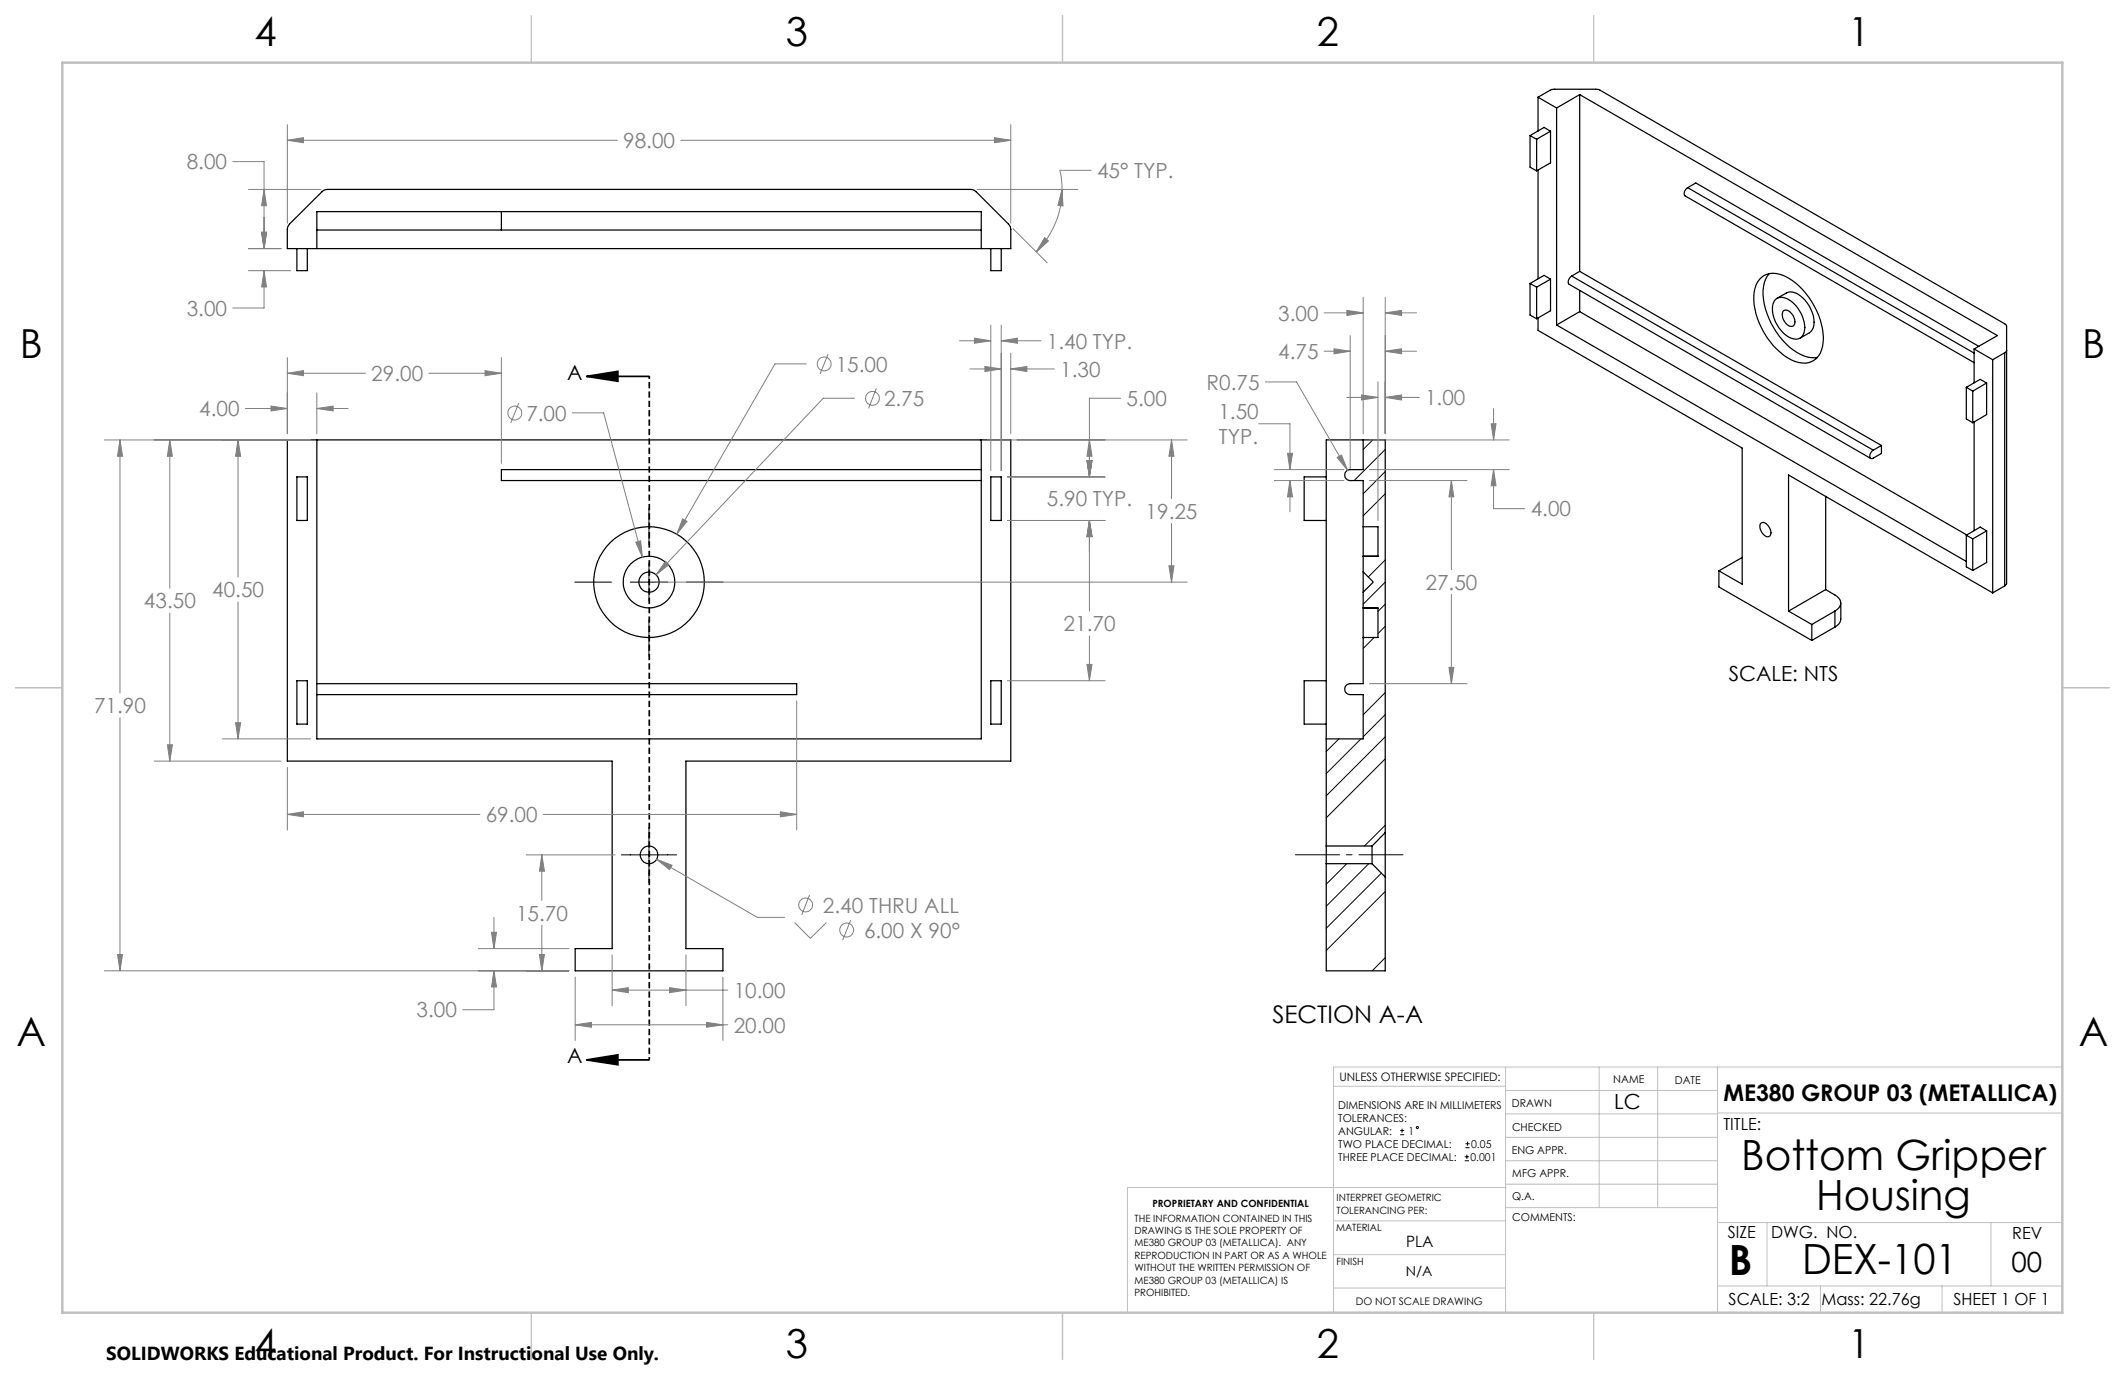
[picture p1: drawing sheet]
<svg xmlns="http://www.w3.org/2000/svg" width="432mm" height="279mm" viewBox="0 0 432 279" stroke-linecap="round" stroke-linejoin="round" font-family="sans-serif">
<g fill="none" stroke="#000" stroke-width=".25">
<path d="M312.5 19.8l2.5-1.5 .6-.2 9.4 .1 82.6 47.8 .1 .3v52.3l-.3 .5M312.5 19.8l3.8 2.1M312.5 19.8v6.8M321 19.2l84.9 49-4.8 2.7M321 19.2l-4.7 2.7M321 19.2v35.9M310.9 27.6l1.3 .7M310.9 27.6v6.4l1.3 .7M312.2 28.3v6.4M312.5 34.6v22.1M315.1 26.7v6.4l-2.9 1.6M315.1 26.7l-1.3-.8-2.9 1.7"/>
<path d="M315.1 26.7l-2.9 1.6M316.3 21.9v44.1M342.9 38.1l-.2 .2a1.07 1.07 0 0 0-.3 1.5l58.7 33.9M342.9 38.1l1.7-.9 57.5 33.2M342.9 38.1l58.2 33.7M58.8 45.5l6.7-6.7 1-.3h130.8l.9 .3 6.9 7 .3 .7v4h-147v-4zM60.3 50.5v4.5h2.1v-4.5M64.4 50.5v-7.5h135v7.5M64.4 46.7h135M101.9 43v3.7M201.3 50.5v4.5h2.1v-4.5M310.9 57.6v6.4l1.3 .8"/>
<path d="M310.9 57.6l1.3 .7M312.2 58.3v6.5M315.1 56.7v6.4l-2.9 1.7M315.1 56.7l-1.3-.7-2.9 1.6M315.1 56.7l-2.9 1.6M319.4 56.1l-.7 .8a.72 .72 0 0 0 .2 .9l61.3 35.4M319.4 56.1l61.2 35.4M321 59v4.3M321 55.1l61.3 35.4M321 55.1l-1.6 1M357.5 56.8a4 4 0 0 1 5-.8 15.1 15.1 0 0 1 8 13.6 4.1 4.1 0 0 1-3.6 4.2 9.7 9.7 0 0 1-7.2-4.4 13.4 13.4 0 0 1-3.1-10.8l.2-.7zM359.5 55.6a6.8 6.8 0 0 0-1 6.2 14.9 14.9 0 0 0 8.1 10.6 5.4 5.4 0 0 0 2.7 .2"/>
<path d="M312.5 64.6v2.5l41.5 24v27.6l-4.7-2.7M316.3 66l83.3 48.1M321 63.3l78.6 45.4M321 63.3l-4.7 2.7M360.8 60.9a2.72 2.72 0 0 1 3.7 .7 6.7 6.7 0 0 1 2.1 6.1 1.95 1.95 0 0 1-3.2 .8 6.7 6.7 0 0 1-3.1-6.8zM361.1 60.6l1.9-1.1a2.87 2.87 0 0 1 3.3 1 6.6 6.6 0 0 1 2.2 6.1l-.8 1-1.9 1.1M362.4 63.2a1.24 1.24 0 0 1 1.7 .6l.5 .8a1.13 1.13 0 0 1-.5 1.7 2.36 2.36 0 0 1-1.9-2.6zM399.6 78.7l1.3 .8M399.6 78.7v6.4l1.3 .8M400.9 79.5v6.4M401.1 70.9l3.8 2.2M401.1 70.9v6.9"/>
<path d="M403.7 77.8v6.4l-2.8 1.7M403.7 77.8l-1.3-.7-2.8 1.6M403.7 77.8l-2.8 1.7M404.9 73.1v47.4M407.4 71.7l-2.5 1.4M407.4 71.7v47.4M407.7 71.2l-.3 .5M58.4 89.4h147v65.3h-66v38.1h7.5v4.5h-30v-4.5h7.5v-38.1h-66zM60.3 96.9h2.1v8.9h-2.1zM64.4 89.4v60.7h135v-60.7M199.4 95.4h-97.5v2.2h97.5M201.3 96.9h2.1v8.9h-2.1z"/>
<path d="M269.5 96.9h-4.5v8.9h4.5M277 89.4v6h-2.6a1.11 1.11 0 0 0-1.1 1.1 1.11 1.11 0 0 0 1.1 1.1h2.6v9.4M382.3 90.5v1.6l-1.7 1-.4 .1a1.07 1.07 0 0 1 .4-1.7M382.3 90.5l-1.7 1M401.1 85.7v22.1M277 116.2l2 2.1-2 2M277 107v6M277 116.2v4.1M277 107h3v6h-3M277 113v3.2M349.3 116v3.3l18.9 10.8M354 113.3l-4.7 2.7"/>
<path d="M357.9 106.3a1.23 1.23 0 0 1 1.6 .8l.2 .4a.93 .93 0 0 1 .1 1 .93 .93 0 0 1-.8 .5 2.36 2.36 0 0 1-1.3-2.5zM371 119.8a5.7 5.7 0 0 1 2.9 2.1 1.76 1.76 0 0 1-1 2.3M371 119.8l-7.6 4.4M371 100.9v18.9M399.6 108.8v6.4l1.3 .7M399.6 108.8l1.3 .7M400.9 109.5v6.4M403.7 107.9v6.4l-2.8 1.6M403.7 107.9l-1.3-.8-2.8 1.7M403.7 107.9l-2.8 1.6M407.4 119.1l-2.5 1.4M60.3 138.3h2.1v8.8h-2.1z"/>
<path d="M64.4 138.9h97.5v2.2h-97.5M201.3 138.3h2.1v8.8h-2.1zM269.5 138.3h-4.5v8.8h4.5M277 129.5v9.4h-2.6a1.11 1.11 0 0 0-1.1 1.1 1.11 1.11 0 0 0 1.1 1.1h2.6v9h-7.5M277 123.5v6M277 123.5h3v6h-3M277 120.3v3.2M363.4 124.2l4.8 2.7M368.2 126.9v3.2M372.9 124.2l-4.7 2.7M372.9 124.2v3.2M372.9 127.4l-4.7 2.7"/>
<path d="M374.1 122.5v3.3a1.87 1.87 0 0 1-1.2 1.6M404.9 120.5l-41.5-24v27.7M269.5 171.9v3.6M269.5 175.5v21.8h12v-19.1M269.5 171.9h9.3M269.5 175.5h9.3M278.8 171.9v3.6M278.8 175.5l2.7 2.7M281.5 169.2l-2.7 2.7M281.5 169.2v9M281.5 169.2v-79.8h-12v82.5"/>
<circle cx="131.9" cy="118.3" r="11.2"/>
<circle cx="131.9" cy="118.3" r="5.2"/>
<circle cx="131.9" cy="118.3" r="2.07"/>
<circle cx="131.9" cy="173.7" r="1.8"/>
</g>
<g fill="none" stroke="#000" stroke-width=".2">
<path d="M278.9 89.4l-1.9 1.9M281.5 91.3l-6.3 6.3M281.5 95.8l-4.5 4.5M116.8 118.3h7.4M128.1 118.3h7.6M131.9 103.2v7.5M131.9 114.5v7.6M139.5 118.3h7.4M281.5 113.8l-3.5 3.5M281.5 118.3l-4.5 4.5M281.5 100.3l-4.5 4.5M131.9 125.9v7.4"/>
<path d="M279.2 129.5l-2.2 2.3M281.5 122.8l-1.5 1.4M281.5 127.2l-1.5 1.6M272.1 150.1l-2.6 2.6M276.5 150.1l-7 7.1M281.5 140.7l-4.5 4.5M281.5 145.2l-4.5 4.5M281.5 149.7l-12 12M281.5 154.2l-12 12M126.3 173.7h11.2M131.9 168.1v11.2M273.6 175.5l-4.1 4.2"/>
<path d="M278.1 175.5l-8.6 8.6M280.7 177.4l-11.2 11.2M281.5 167.7l-4.3 4.2M281.5 194.6l-2.7 2.7M281.5 181.2l-12 11.9M284.5 230.6h.8M284.5 229.7h.8M284.9 229.3v.9M297.6 235.9h.9M297.6 235.1h.9M297.8 233.2h.8M297.8 232.4h.8"/>
<path d="M298.1 234.6v.9M298.2 232v.8"/>
<circle cx="288" cy="229.1" r=".2"/>
</g>
<g fill="none" stroke="#808080" stroke-width=".2">
<path d="M47.3 32.8h6.4v17.7M50.5 38.5h14.7M53.7 38.5l.5 3.3h-1zM58.4 28.5l3.3-.5v1zM58.4 25.3v20.1M58.4 28.5h67M138.4 28.5h67M198.5 38.5h20.5M202.1 28l3.3 .5-3.3 .5zM205.4 25.3v20.1M215.8 38.5l.2 3.3-1-.1zM215.8 38.5a17.9 17.9 0 0 1-5.2 12.7"/>
<path d="M221.7 34.6h-6.3l.3 1.5 .1 2.4M50.5 50.5h6.6M50.5 55h8.6M53.2 47.2h1l-.5 3.3zM53.7 55l.5 3.3h-1zM53.7 55v7.6h-6.4M205.8 46.5l7 6.9M212.3 48.3l.7 .7-2.4 2.2zM58.4 75.8l3.3-.5v1zM58.4 72.7v15.4M58.4 75.8h15.9M64.4 79.8v8.3"/>
<path d="M87.1 75.8h14.8M98.6 75.3l3.3 .5-3.3 .5zM101.9 72.7v21.5M163.8 73.9h-6.3l-20 34.6M168.3 71.9l-1.6 4.1M178.1 78.9l-1.6 4.1M195 69.3h6.3M197.1 75h6.3M198 68.7l3.3 .6-3.3 .4zM200.1 74.5l3.3 .5-3.3 .5zM201.3 66.1v29.5M203.4 69.3l3.3-.6v1z"/>
<path d="M203.4 66.1v29.5M203.4 69.3h8.1M205.4 75l3.3-.5v1zM205.4 71.8v16.3M205.4 75h8.8M257.1 77.6h6.4l10.3 18M269.1 63.6h7.9M269.1 71.4h5.3M271.1 70.9l3.3 .5-3.3 .5zM273.7 63.1l3.3 .5-3.3 .5zM274.4 68.2v27.1M277 60.4v27.7"/>
<path d="M280 77.6v28.2M281.5 63.6l3.3-.5v1zM281.5 71.4l3.3-.5v1zM281.5 60.4v27.7M281.5 63.6h6.3M281.5 71.4h6.3M21.2 89.4h41.9M24.4 89.4l.5 3.3h-1zM24.4 89.4v51.4M34.5 89.4l.5 3.3h-1zM34.5 89.4v30.1M48.4 89.4l.5 3.3h-1z"/>
<path d="M48.4 89.4v27.9M49.8 83h8.6M55.1 82.5l3.3 .5-3.3 .5zM64.4 83l3.3-.5v1zM64.4 83h6.3M105.4 81.9l-1.6 4M116.3 83.9h6.4l7.8 29.3M173.6 80.9h-6.3l-34 35.9M200.7 89.4h40.5M204.7 96.9h19.8M220.9 93.6h1l-.5 3.3zM221.4 89.4l.5 3.3h-1z"/>
<path d="M227.7 80.9h-6.3v16M238.1 89.4l.4 3.3h-1zM238.1 89.4v11.9M255.8 86.1h6.3v9.3M258.9 95.4h14.2M258.9 97.6h14.2M261.6 92.1h1l-.5 3.3zM262.1 97.6l.5 3.4h-1zM262.1 97.6v6.4M271.7 93l.9-.5 1.2 3.1zM273.6 80.8h6.4M276.7 80.3l3.3 .5-3.3 .5z"/>
<path d="M278.3 89.4h28.4M278.3 95.4h28.4M278.3 97.6h19.8M281.5 80.8l3.3-.5v1zM281.5 80.8h6.9M294.9 97.6l.5 3.4h-1zM294.9 97.6v18.1M303 86.1h1l-.5 3.3zM303.5 95.4l.5 3.3h-1zM303.5 95.4v8h6.3M303.5 83v6.4M129.2 110.2l1-.3 .3 3.3z"/>
<path d="M133.1 118.3h108.1M135.2 114.1l.7 .6-2.6 2.1zM138.7 105.4l.9 .5-2.1 2.6zM204.7 105.8h19.8M221.4 105.8l.5 3.2h-1zM221.4 105.8v18.4M237.5 115h1l-.4 3.3zM238.1 106.4v11.9M34.5 124.6v30.1M48.4 122.3v27.8M204.7 138.3h19.8M220.9 135h1l-.5 3.3z"/>
<path d="M221.4 129.2v9.1M278.3 138.9h19.8M294.4 135.6h1l-.5 3.3zM294.9 120.8v18.1M24.4 145.8v51.5M31.3 154.7h25.8M34 151.3h1l-.5 3.4zM45.2 150.1h17.9M47.9 146.9h1l-.5 3.2zM58.4 155.9v12.8M161.9 142.4v26.3M58.4 165.5l3.3-.5v1z"/>
<path d="M58.4 165.5h39.1M106.9 173.7h18.1M110.1 173.7l.5 3.3h-1zM110.1 173.7v9.3M110.4 165.5h51.5M133.5 174.6l3.1 1.2-.6 .9zM133.5 174.6l20.4 11.8h5.5M158.6 165l3.3 .5-3.3 .5zM21.2 197.3h94.4M23.9 194h1l-.5 3.3zM97.2 192.8h18.4M99.9 189.4h1l-.5 3.4z"/>
<path d="M100.4 197.3l.5 3.3h-1zM100.4 197.3v7.9h-6.4M100.4 186.4v6.4M109.6 194h1l-.5 3.3zM110.1 188v9.3M116.9 198.5v12.9M124.4 194v10.4M139.4 194v10.4M146.9 198.5v12.9M161.5 187.5l3.2 3.2 3.2-3.2M164.5 181.9l-1.6 4M172.9 187l-1.7 4"/>
<path d="M116.9 208.2l3.3-.4v.9zM116.9 208.2h31M124.4 201.2l3.3-.5v1zM124.4 201.2h23.5M136.1 200.7l3.3 .5-3.3 .5zM143.6 207.8l3.3 .4-3.3 .5z"/>
<circle cx="167.5" cy="74" r="1.41"/>
<circle cx="104.6" cy="83.9" r="1.41"/>
<circle cx="177.3" cy="80.9" r="1.4"/>
<circle cx="163.7" cy="183.9" r="1.4"/>
<circle cx="172" cy="189" r="1.42"/>
</g>
<path d="M119.2 76.5l6.4-1v2zM119.2 76.5h12.7M119.2 215.4l6.4-1.1v2.1zM119.2 215.4h12.7" fill="none" stroke="#000" stroke-width=".35"/>
<path d="M263.2 173.7h22" fill="none" stroke="#000" stroke-width=".2" stroke-dasharray="15.2 1.3 1.3 1.3" stroke-dashoffset="6.1" stroke-linecap="butt"/>
<path d="M131.9 76.4v138.9" fill="none" stroke="#000" stroke-width=".35" stroke-dasharray="1.3 .6" stroke-dashoffset=".7" stroke-linecap="butt"/>
<g fill="none" stroke="#c0c0c0" stroke-width=".2">
<path d="M305.9 216.8v49.9M324.9 216.8v28.6M336.8 216.8v28.6M349 216.8v49.9M419.1 216.8h-148.1v49.9M271 220.7h34.9M305.9 231.1h43.1M305.9 226.3h43.1M305.9 221.6h43.1M305.9 235.9h43.1M349 226.2h70.1M271 255h34.9"/>
<path d="M271 248.1h35M305.9 240.6h43.1M306 245.4h43M306 241.3h-76.9v25.4M349 248.4h70.1M359.1 248.4v12.9M404.6 248.4v12.9M271 261.7h34.9M349 261.3h70.1M369.9 261.3v5.4M394.6 261.3v5.4"/>
</g>
<path d="M108 3.2v9.5M215.9 3.2v9.5M323.8 3.2v9.5M3.1 139.7h9.6M419.1 139.7h9.5M108 266.7v9.6M215.9 266.7v9.6M323.8 266.7v9.6" fill="none" stroke="#c0c0c0" stroke-width=".25"/>
<path d="M12.7 12.7h406.4v254h-406.4z" fill="none" stroke="#c0c0c0" stroke-width=".5"/>
<path d="M119.2 76.5l6.4-1v2zM119.2 215.4l6.4-1.1v2.1z" fill="#000"/>
<path d="M133.5 174.6l2.5 2.1 .6-.9zM138.7 105.4l-1.2 3.1 2.1-2.6zM129.2 110.2l1.3 3-.3-3.3zM135.2 114.1l-1.9 2.7 2.6-2.1zM221.4 89.4l.5 3.3h-1zM220.9 93.6h1l-.5 3.3zM221.4 105.8l.5 3.2h-1zM220.9 93.6h1l-.5 3.3zM203.4 69.3l3.3-.6v1zM198 68.7l3.3 .6-3.3 .4zM48.4 89.4l.5 3.3h-1zM47.9 146.9h1l-.5 3.2zM34.5 89.4l.5 3.3h-1zM34 151.3h1l-.5 3.4zM58.4 75.8l3.3-.5v1zM98.6 75.3l3.3 .5-3.3 .5zM58.4 165.5l3.3-.5v1zM158.6 165l3.3 .5-3.3 .5zM24.4 89.4l.5 3.3h-1zM23.9 194h1l-.5 3.3zM100.4 197.3l.5 3.3h-1zM99.9 189.4h1l-.5 3.4zM124.4 201.2l3.3-.5v1zM136.1 200.7l3.3 .5-3.3 .5zM116.9 208.2l3.3-.4v.9zM143.6 207.8l3.3 .4-3.3 .5zM109.6 194h1l-.5 3.3zM110.1 173.7l.5 3.3h-1zM238.1 89.4l.4 3.3h-1zM237.5 115h1l-.4 3.3zM221.4 105.8l.5 3.2h-1zM220.9 135h1l-.5 3.3zM205.4 75l3.3-.5v1zM200.1 74.5l3.3 .5-3.3 .5zM55.1 82.5l3.3 .5-3.3 .5zM64.4 83l3.3-.5v1zM53.7 38.5l.5 3.3h-1zM53.2 47.2h1l-.5 3.3zM53.2 47.2h1l-.5 3.3zM53.7 55l.5 3.3h-1zM58.4 28.5l3.3-.5v1zM202.1 28l3.3 .5-3.3 .5zM212.3 48.3l.7 .7-2.4 2.2zM215.8 38.5l.2 3.3-1-.1zM303 86.1h1l-.5 3.3zM303.5 95.4l.5 3.3h-1zM261.6 92.1h1l-.5 3.3zM262.1 97.6l.5 3.4h-1zM294.9 97.6l.5 3.4h-1zM294.4 135.6h1l-.5 3.3zM281.5 63.6l3.3-.5v1zM273.7 63.1l3.3 .5-3.3 .5zM281.5 71.4l3.3-.5v1zM271.1 70.9l3.3 .5-3.3 .5zM271.7 93l2.1 2.6-1.2-3.1zM281.5 80.8l3.3-.5v1zM276.7 80.3l3.3 .5-3.3 .5z" fill="#808080"/>
<g font-size="8.5">
<text x="353.8" y="237.7">Bottom Gripper</text>
<text x="369.1" y="245.8">Housing</text>
<text x="351.3" y="259">B</text>
<text x="366.2" y="258.9">DEX-101</text>
</g>
<g font-size="8.1">
<text x="51.7" y="9.3">4</text>
<text x="159.7" y="9.3">3</text>
<text x="267.6" y="9.3">2</text>
<text x="375.6" y="9.3">1</text>
<text x="4" y="72.8">B</text>
<text x="423.1" y="72.8">B</text>
<text x="3.3" y="212.5">A</text>
<text x="422.4" y="212.5">A</text>
<text x="51.7" y="276">4</text>
<text x="159.7" y="276">3</text>
<text x="267.6" y="276">2</text>
<text x="375.6" y="276">1</text>
</g>
<text font-size="5.6" x="408.7" y="258.5">00</text>
<text font-size="4.9" x="258.5" y="207.9">SECTION A-A</text>
<text font-size="4.7" x="350.2" y="223.8">ME380 GROUP 03 (METALLICA)</text>
<g font-size="4.2" fill="#808080">
<text x="37.9" y="34.4">8.00</text>
<text x="126.6" y="30.1">98.00</text>
<text x="222.9" y="36.2">45° TYP.</text>
<text x="37.9" y="64.2">3.00</text>
<text x="259.7" y="65.2">3.00</text>
<text x="212.7" y="70.8">1.40 TYP.</text>
<text x="75.4" y="77.4">29.00</text>
<text x="169.8" y="75.5">15.00</text>
<text x="215.4" y="76.6">1.30</text>
<text x="259.7" y="73">4.75</text>
<text x="179.6" y="82.5">2.75</text>
<text x="228.9" y="82.5">5.00</text>
<text x="245.2" y="79.2">R0.75</text>
<text x="289.6" y="82.3">1.00</text>
<text x="40.5" y="84.6">4.00</text>
<text x="107" y="85.5">7.00</text>
<text x="247.6" y="85.2">1.50</text>
<text x="247.7" y="90.2">TYP.</text>
<text x="212.7" y="102.9">5.90 TYP.</text>
<text x="232.8" y="105.4">19.25</text>
<text x="311" y="104.9">4.00</text>
<text x="289.7" y="119.9">27.50</text>
<text x="29.3" y="123.6">43.50</text>
<text x="43.1" y="121.4">40.50</text>
<text x="216.1" y="128.3">21.70</text>
<text x="19.1" y="144.9">71.90</text>
<text x="98.7" y="167.1">69.00</text>
<text x="167.2" y="185.4">2.40 THRU ALL</text>
<text x="104.9" y="187.1">15.70</text>
<text x="175.6" y="190.5">6.00 X 90°</text>
<text x="149.1" y="202.8">10.00</text>
<text x="84.7" y="206.7">3.00</text>
<text x="149.1" y="209.8">20.00</text>
</g>
<g font-size="4.2">
<text x="115.2" y="77.1">A</text>
<text x="351.3" y="138.4">SCALE: NTS</text>
<text x="115.2" y="216">A</text>
<text x="328" y="225.4">LC</text>
</g>
<text font-size="3.8" x="21.6" y="276.3">SOLIDWORKS Educational Product. For Instructional Use Only.</text>
<g font-size="3.4">
<text x="350.2" y="229.5">TITLE:</text>
<text x="351.1" y="251.6">SIZE</text>
<text x="359.9" y="251.6">DWG. NO.</text>
<text x="408.9" y="251.7">REV</text>
<text x="351.2" y="265.2">SCALE: 3:2</text>
<text x="370.1" y="265.3">Mass: 22.76g</text>
<text x="396.9" y="265.2">SHEET 1 OF 1</text>
</g>
<text font-size="3.2" x="285.7" y="253.3">PLA</text>
<text font-size="2.8" x="285.7" y="259.4">N/A</text>
<text font-size="2.4" x="272.2" y="219.7">UNLESS OTHERWISE SPECIFIED:</text>
<g font-size="2.2">
<text x="327.8" y="220.1">NAME</text>
<text x="340.3" y="220.2">DATE</text>
<text x="271.9" y="225.3">DIMENSIONS ARE IN MILLIMETERS</text>
<text x="271.9" y="227.9">TOLERANCES:</text>
<text x="307.2" y="224.9">DRAWN</text>
<text x="271.9" y="230.6">ANGULAR:</text>
<text x="271.9" y="233.2">TWO PLACE DECIMAL:</text>
<text x="286.2" y="230.6">1</text>
<text x="298.9" y="233.2">0.05</text>
<text x="307.3" y="229.8">CHECKED</text>
<text x="271.9" y="235.9">THREE PLACE DECIMAL:</text>
<text x="298.8" y="235.9">0.001</text>
<text x="307.2" y="234.5">ENG APPR.</text>
<text x="307.3" y="239.2">MFG APPR.</text>
<text x="307.3" y="243.9">Q.A.</text>
<text x="307.3" y="248.1">COMMENTS:</text>
</g>
<text font-size="2.1" x="275.5" y="265.1">DO NOT SCALE DRAWING</text>
<g font-size="2">
<text x="234.2" y="245.3">PROPRIETARY AND CONFIDENTIAL</text>
<text x="271.6" y="244.1">INTERPRET GEOMETRIC</text>
<text x="230.5" y="248.2">THE INFORMATION CONTAINED IN THIS</text>
<text x="230.5" y="250.7">DRAWING IS THE SOLE PROPERTY OF</text>
<text x="271.5" y="250.2">MATERIAL</text>
<text x="271.6" y="246.6">TOLERANCING PER:</text>
<text x="230.5" y="253.3">ME380 GROUP 03 (METALLICA). ANY</text>
<text x="230.5" y="255.8">REPRODUCTION IN PART OR AS A WHOLE</text>
<text x="271.5" y="257">FINISH</text>
<text x="230.5" y="258.3">WITHOUT THE WRITTEN PERMISSION OF</text>
<text x="230.5" y="260.8">ME380 GROUP 03 (METALLICA) IS</text>
<text x="230.5" y="263.4">PROHIBITED.</text>
</g>
</svg>
